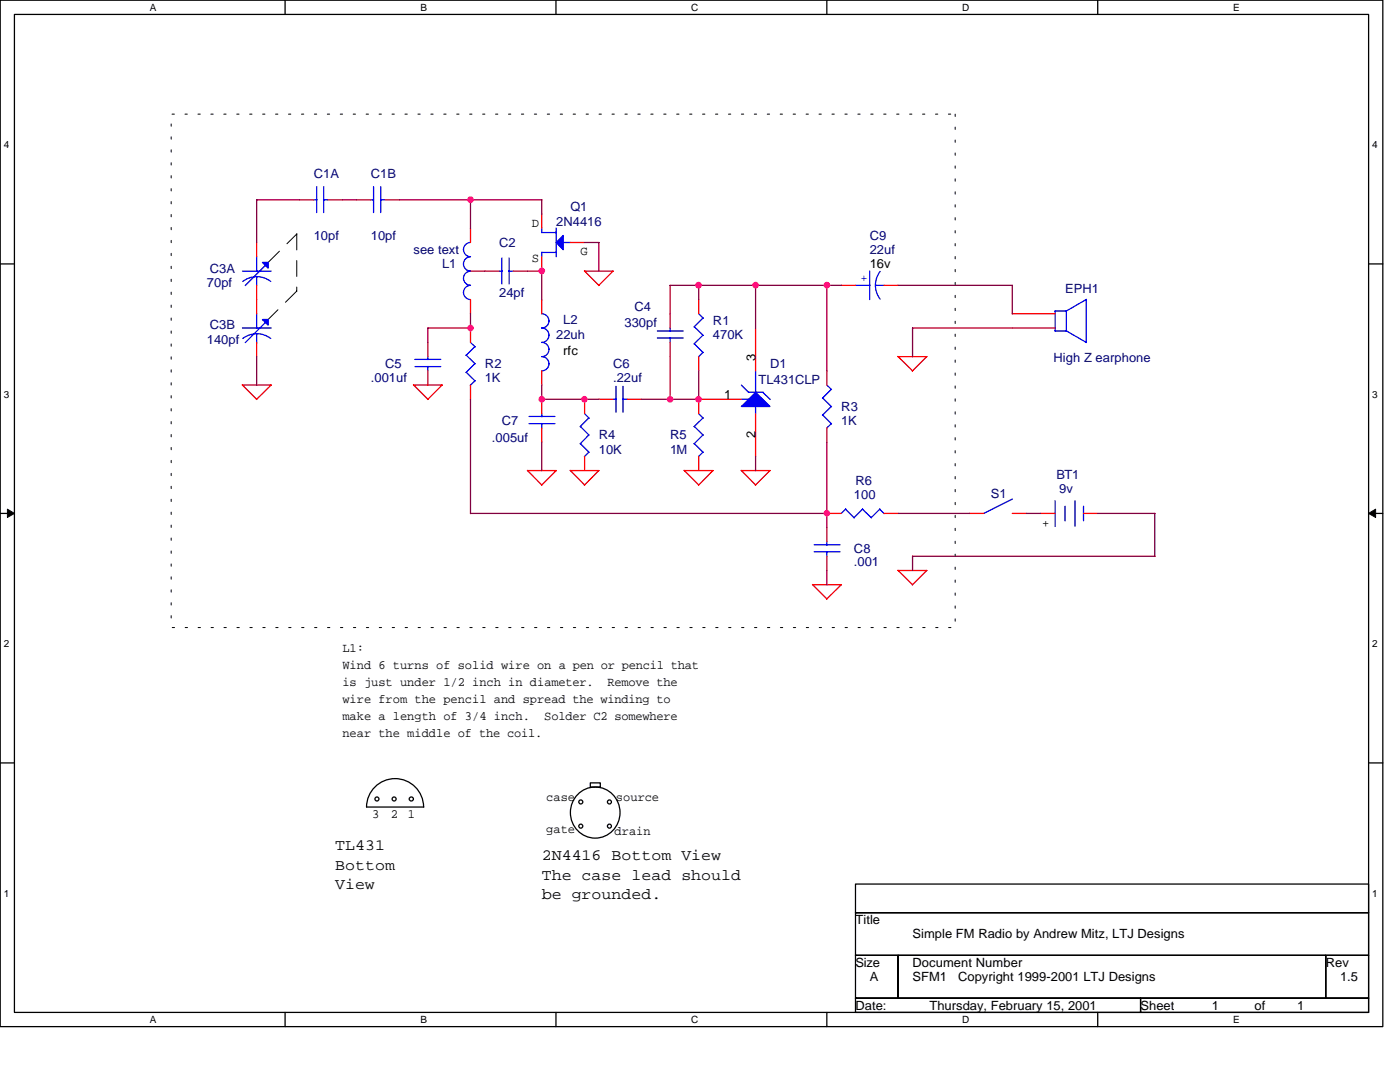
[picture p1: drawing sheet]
<svg xmlns="http://www.w3.org/2000/svg" width="279mm" height="216mm" viewBox="0 0 279 216" stroke-linecap="round" stroke-linejoin="round" font-family="sans-serif">
<path d="M0 0h276v204.9h-276zM2.9 2.9h270.2v199.1h-270.2z" fill="none" stroke="#000" stroke-width=".25"/>
<g fill="#fff">
<path d="M29.9 .3h1.3v2.3h-1.3z"/>
<path d="M29.9 202.3h1.3v2.3h-1.3z"/>
</g>
<path d="M56.9 0v2.9M56.9 202v2.9" fill="none" stroke="#000" stroke-width=".25"/>
<g fill="#fff">
<path d="M83.9 .3h1.3v2.3h-1.3z"/>
<path d="M83.9 202.3h1.3v2.3h-1.3z"/>
</g>
<path d="M111 0v2.9M111 202v2.9" fill="none" stroke="#000" stroke-width=".25"/>
<g fill="#fff">
<path d="M138 .3h1.4v2.3h-1.4z"/>
<path d="M138 202.3h1.4v2.3h-1.4z"/>
</g>
<path d="M165 0v2.9M165 202v2.9" fill="none" stroke="#000" stroke-width=".25"/>
<g fill="#fff">
<path d="M192 .3h1.5v2.3h-1.5z"/>
<path d="M192 202.3h1.5v2.3h-1.5z"/>
</g>
<path d="M219.1 0v2.9M219.1 202v2.9" fill="none" stroke="#000" stroke-width=".25"/>
<g fill="#fff">
<path d="M246.1 .3h1.3v2.3h-1.3z"/>
<path d="M246.1 202.3h1.3v2.3h-1.3z"/>
<path d="M.8 27.8h1.1v2.2h-1.1z"/>
<path d="M273.9 27.8h1.1v2.2h-1.1z"/>
<path d="M.8 77.6h1.1v2.2h-1.1z"/>
<path d="M273.9 77.6h1.1v2.2h-1.1z"/>
</g>
<path d="M0 52.7h2.9M273.1 52.7h2.9" fill="none" stroke="#000" stroke-width=".25"/>
<g fill="#fff">
<path d="M.8 127.3h1.1v2.3h-1.1z"/>
<path d="M273.9 127.3h1.1v2.3h-1.1z"/>
</g>
<path d="M0 102.4h2.9M273.1 102.4h2.9" fill="none" stroke="#000" stroke-width=".25"/>
<g fill="#000" stroke="#000" stroke-width=".2">
<path d="M1.5 101.6l1.4 .8-1.4 .9z" fill-rule="evenodd"/>
<path d="M273.1 102.4l1.4-.8v1.7z" fill-rule="evenodd"/>
</g>
<g fill="#fff">
<path d="M.8 177.1h1.1v2.3h-1.1z"/>
<path d="M273.9 177.1h1.1v2.3h-1.1z"/>
</g>
<g fill="none" stroke="#000" stroke-width=".25">
<path d="M0 152.2h2.9M115.6 158.2a5 5 0 0 1 7.3 1.1 5 5 0 0 1-1.6 7.2 5.1 5.1 0 0 1-6.6-1.5 5.1 5.1 0 0 1 .9-6.8zM117.8 156.2h2v.9h-2zM273.1 152.2h2.9M84.5 161a5.7 5.7 0 0 0-5.7-5.6 5.7 5.7 0 0 0-5.6 5.6h11.4M170.7 176.4h102.4v5.7h-102.4zM170.7 182.1h102.4v8.5h-102.4zM170.7 190.6h8.5v8.6h-8.5zM170.7 199.2h56.9v2.8h-56.9zM179.2 190.6h85.4v8.6h-85.4zM227.6 199.2h45.5v2.8h-45.5zM264.6 190.6h8.5v8.6h-8.5z"/>
<circle cx="75.2" cy="159.4" r=".4"/>
<circle cx="78.7" cy="159.4" r=".4"/>
<circle cx="82.1" cy="159.4" r=".41"/>
<circle cx="115.9" cy="160" r=".4"/>
<circle cx="115.9" cy="164.8" r=".4"/>
<circle cx="121.6" cy="160" r=".4"/>
<circle cx="121.6" cy="164.8" r=".4"/>
</g>
<path d="M53.5 52.4l5.8-5.7M59.2 46.7v11.4M59.2 58.1l-5.7 5.7" fill="none" stroke="#000" stroke-width=".2" stroke-dasharray="3.2 2.1"/>
<path d="M34.2 22.8h156.4v102.4h-156.4z" fill="none" stroke="#000" stroke-width=".2" stroke-dasharray=".5 2.1"/>
<g fill="none" stroke="#f00" stroke-width=".25">
<path d="M59.8 39.9h2.8M65.4 39.9h2.9M71.2 39.9h2.8M76.8 39.9h2.9M51.2 48.4v2.8M51.2 56.9v5.7M93.9 45.6v2.8M93.9 59.8v2.8M96.8 54.1h2.8M102.4 54.1h2.9M108.1 42.7v2.9M108.1 51.2v2.9"/>
<path d="M108.1 59.8v2.8M113.8 48.4h2.9M122.3 54.1l-2.8 2.9M122.4 54.1h-5.7l2.8 2.8M139.4 59.8v2.8M167.9 56.9h2.8M176.4 56.9h2.8M48.3 76.8l2.9 2.9M48.4 76.8h5.7M51.2 68.3v2.9M54.1 76.8l-2.9 2.9M82.5 76.8l2.9 2.9"/>
<path d="M82.5 76.8h5.8M85.4 68.3v2.9M85.4 74v2.8M88.2 76.8l-2.9 2.9M93.9 65.4v2.9M93.9 76.8v2.9M108.1 74v2.8M108.1 79.7v2.8M116.7 79.7v2.8M119.5 79.7h2.8M125.2 79.7h2.9M133.7 62.6v2.8"/>
<path d="M133.7 68.3v2.9M139.4 71.2v2.8M148 79.7h-8.6v2.8M150.8 65.4v8.6M165 74v2.8M179.2 71.1l2.9 2.9M179.2 71.2h5.8M185 71.2l-2.9 2.8M202 62.6h8.6M202 65.4h8.6M105.2 93.9l2.9 2.9M105.3 93.9h5.7"/>
<path d="M108.1 85.4v2.8M111 93.9l-2.9 2.9M113.8 93.9l2.8 2.9 2.9-2.9M113.8 93.9h5.7M116.7 91.1v2.8M136.5 93.9l2.9 2.9M136.6 93.9h5.7M139.4 91.1v2.8M142.3 93.9l-2.9 2.9M147.9 93.9l2.9 2.9M148 93.9h5.7M150.8 82.5v8.6"/>
<path d="M153.7 93.9l-3 2.9M165 85.4v2.8M162.1 116.6l2.9 2.9M162.2 116.7h5.7M165 105.3v2.8M165 111v2.8M165 102.4h2.9M167.9 116.7l-2.9 2.8M176.4 102.4h2.8M179.2 113.8l2.9 2.9M179.2 113.8h5.8M185 113.8l-2.9 2.9"/>
<path d="M193.5 102.4h2.8M202 102.4h2.9M207.7 102.4h2.9M216.2 102.4h2.9"/>
</g>
<g fill="#00f" stroke="#00f" stroke-width=".25">
<path d="M112.4 47v2.8l-1.4-1.4z" fill-rule="evenodd"/>
<path d="M52.4 52.4h1.1v1.1z" fill-rule="evenodd"/>
<path d="M52.4 63.8h1.1v1.1z" fill-rule="evenodd"/>
<path d="M148 81.1l2.8-2.8 2.9 2.8z" fill-rule="evenodd"/>
</g>
<g fill="none" stroke="#00f" stroke-width=".25">
<path d="M62.6 39.9h.6M63.2 37.3v5.1M64.6 39.9h.8M64.6 37.3v5.1M74 39.9h.6M74.5 37.3v5.1M75.9 39.9h.9M76 37.3v5.1M48.4 54.1h5.7M48.4 56.2a4.5 4.5 0 0 1 5.6 0M51.2 51.2v2.9M51.2 55.2v1.8"/>
<path d="M53 53l-4.1 4M93.9 48.4a1.42 1.42 0 0 0-1.4 1.4 1.42 1.42 0 0 0 1.4 1.4 1.44 1.44 0 0 0-1.4 1.5 1.44 1.44 0 0 0 1.4 1.4 1.42 1.42 0 0 0-1.4 1.4 1.42 1.42 0 0 0 1.4 1.4 1.42 1.42 0 0 0-1.4 1.5 1.42 1.42 0 0 0 1.4 1.4M99.6 54.1h.6M100.2 51.5v5.1M101.6 54.1h.8M101.6 51.5v5.1M108.1 46.4h2.9M108.1 45.5v.9M108.1 50.3v.9M108.1 50.4h2.9M111 45.5v5.7M112.4 48.4h1.5"/>
<path d="M170.7 56.9h2.9M173.6 54.1v5.7M174.7 56.9h1.7M175.6 54.2a4.6 4.6 0 0 0 .1 5.5M216.8 59.8v8.6M216.8 59.7l-4 2.4h-2.3l.1 4 2.3-.1M48.4 65.4h5.7M48.5 67.5a4.6 4.6 0 0 1 5.5 0M51.2 62.6v2.9M51.2 66.6v1.8M53 64.3l-4.1 4.1M82.8 73.2h5.2"/>
<path d="M82.8 71.7h5.2M85.4 71.2v.6M85.4 73.1v.9M93 70.9l1.8 1.7M93 74.3l1.8 1.7M93.9 68.3l.9 .9M94.8 69.2l-1.8 1.7M94.8 72.6l-1.8 1.7M94.8 76l-.9 .9M108.1 62.6a1.42 1.42 0 0 1 1.5 1.4 1.42 1.42 0 0 1-1.5 1.4 1.44 1.44 0 0 1 1.5 1.5 1.44 1.44 0 0 1-1.5 1.4 1.42 1.42 0 0 1 1.5 1.4 1.42 1.42 0 0 1-1.5 1.5 1.42 1.42 0 0 1 1.5 1.4 1.42 1.42 0 0 1-1.5 1.4M122.3 79.7h.7M122.9 77.1v5.2"/>
<path d="M124.3 79.7h.9M124.3 77.1v5.2M131.2 66h5.2M131.2 67.4h5.2M133.7 65.4v.7M133.7 67.4v.9M138.6 65.2l1.7 1.7M138.6 68.6l1.7 1.8M139.4 62.6l.9 .9M140.3 63.5l-1.8 1.7M140.3 66.9l-1.8 1.7M140.3 70.3l-.9 .9"/>
<path d="M148 76.8l1.4 1.5M148 79.7h1.4M149.4 78.3h2.9M150.8 74v4.3M152.2 78.3l1.5 1.4M164.2 79.4l1.7 1.8M165 76.8l.9 .9M165.9 77.7l-1.8 1.8M212.8 66l4 2.3M212.8 62v4M105.6 84.5h5.1M105.6 83.1h5.1"/>
<path d="M108.1 82.5v.6M108.1 84.5v.9M115.8 85.1l1.8 1.7M115.8 88.5l1.8 1.8M116.7 82.5l.9 .9M117.5 83.4l-1.7 1.7M117.5 86.8l-1.7 1.8M117.5 90.2l-.9 .9M138.6 85.1l1.7 1.7M138.6 88.5l1.7 1.8M139.4 82.5l.9 .9M140.3 83.4l-1.8 1.7"/>
<path d="M140.3 86.8l-1.8 1.8M140.3 90.2l-.9 .9M150.8 81.1v1.4M165.9 81.1l-1.8 1.7 1.8 1.8M165.9 84.5l-.9 .9M202.1 99.6l-5.8 2.8M210.6 99.9v5.1M214.5 99.9v5.1M162.5 110.1h5.1M162.5 108.7h5.1M165 108.1v.7M165 110.1v.9"/>
<path d="M168.7 101.6l1.8 1.7M168.8 101.6l-.9 .8M172.1 101.6l1.8 1.7M172.2 101.6l-1.8 1.7M175.6 101.6l.8 .9M175.6 101.6l-1.7 1.7M212.6 101v2.9M216.2 101v2.9"/>
</g>
<g fill="none" stroke="#800040" stroke-width=".25">
<path d="M51.2 39.9h8.6M51.2 39.8v8.6M68.3 39.9h2.9M79.7 39.9h28.5M93.9 39.8v5.8M108.1 39.9v2.9M93.9 54.1h2.9M105.3 54.1h2.9M108.1 54.1v5.7M116.7 48.4h2.8M119.5 48.4v5.7M139.4 56.9v2.9"/>
<path d="M150.8 56.9v8.6M165 56.9v17.1M167.9 56.9h-34.2v5.8M179.2 56.9h22.9M202 56.9v5.8M51.2 71.2v5.7M93.9 62.6v2.9M93.9 79.7v22.8M93.9 65.4h-8.5v3M108.1 76.8v2.9M108.1 79.7h11.4M128.1 79.7h11.4"/>
<path d="M133.7 71.2v8.5M139.4 74v5.7M202.1 65.4h-20v5.8M108.1 88.2v5.7M150.8 91.1v2.8M165 88.2v17.1M93.9 102.4h71.2M165 113.8v2.9M179.2 102.4h14.3M182.1 111v2.8M182.1 111h48.4M204.9 102.4h2.8"/>
<path d="M219.1 102.4h11.4M230.5 102.4v8.6"/>
</g>
<g fill="#f0f" stroke="#f0f" stroke-width=".25">
<circle cx="93.9" cy="39.8" r=".55"/>
<circle cx="108.1" cy="54.1" r=".55"/>
<circle cx="93.9" cy="65.4" r=".55"/>
<circle cx="116.6" cy="79.7" r=".54"/>
<circle cx="108.1" cy="79.7" r=".55"/>
<circle cx="133.7" cy="79.7" r=".55"/>
<circle cx="139.4" cy="79.7" r=".55"/>
<circle cx="139.4" cy="56.9" r=".55"/>
<circle cx="150.8" cy="56.9" r=".55"/>
<circle cx="165" cy="102.4" r=".54"/>
<circle cx="165" cy="56.9" r=".55"/>
</g>
<g font-size="3.1">
<text x="66.9" y="169.6">TL431</text>
<text x="66.9" y="173.5">Bottom</text>
<text x="108.1" y="171.6">2N4416 Bottom View</text>
<text x="66.9" y="177.4">View</text>
<text x="108.1" y="175.5">The case lead should</text>
<text x="108.1" y="179.4">be grounded.</text>
</g>
<g font-size="2.5" fill="#000080">
<text x="62.6" y="35.6">C1A</text>
<text x="74" y="35.6">C1B</text>
<text x="62.6" y="47.8">10pf</text>
<text x="74" y="47.8">10pf</text>
<text x="111" y="45">2N4416</text>
<text x="113.8" y="42.2">Q1</text>
<text x="173.6" y="47.8">C9</text>
<text x="82.6" y="50.7">see text</text>
<text x="88.2" y="53.5">L1</text>
<text x="99.6" y="49.3">C2</text>
<text x="173.6" y="50.7">22uf</text>
<text x="41.3" y="57.2">70pf</text>
<text x="41.9" y="54.4">C3A</text>
<text x="99.6" y="59.2">24pf</text>
<text x="212.6" y="58.4">EPH1</text>
<text x="41.9" y="65.7">C3B</text>
<text x="112.4" y="64.6">L2</text>
<text x="124.6" y="65.2">330pf</text>
<text x="126.6" y="62.1">C4</text>
<text x="142.3" y="64.9">R1</text>
<text x="41.3" y="68.6">140pf</text>
<text x="111" y="67.7">22uh</text>
<text x="142.3" y="67.7">470K</text>
<text x="74" y="76.3">.001uf</text>
<text x="76.8" y="73.4">C5</text>
<text x="96.8" y="73.4">R2</text>
<text x="96.8" y="76.3">1K</text>
<text x="122.3" y="73.4">C6</text>
<text x="122.3" y="76.3">.22uf</text>
<text x="151.4" y="76.6">TL431CLP</text>
<text x="153.7" y="73.4">D1</text>
<text x="210.3" y="72.3">High Z earphone</text>
<text x="167.9" y="82">R3</text>
<text x="98.2" y="88.2">.005uf</text>
<text x="100.2" y="84.8">C7</text>
<text x="119.5" y="87.7">R4</text>
<text x="133.7" y="87.7">R5</text>
<text x="167.9" y="84.8">1K</text>
<text x="119.5" y="90.5">10K</text>
<text x="133.7" y="90.5">1M</text>
<text x="210.8" y="95.6">BT1</text>
<text x="170.4" y="99.6">100</text>
<text x="170.7" y="96.8">R6</text>
<text x="197.7" y="99.3">S1</text>
<text x="211.4" y="98.5">9v</text>
<text x="170.4" y="110.4">C8</text>
<text x="170.4" y="113">.001</text>
</g>
<g font-size="2.5">
<text x="106.1" y="45.4">D</text>
<text x="106.1" y="52.2">S</text>
<text x="115.8" y="50.8">G</text>
<text x="173.6" y="53.5">16v</text>
<text x="112.4" y="70.9">rfc</text>
<text x="150.7" y="72" transform="rotate(-90 150.7 72)">3</text>
<text x="144.5" y="79.6">1</text>
<text x="150.7" y="87.4" transform="rotate(-90 150.7 87.4)">2</text>
<text x="208" y="105.1">+</text>
<text x="68.3" y="130.2">L1:</text>
<text x="68.3" y="133.6">Wind 6 turns of solid wire on a pen or pencil that</text>
<text x="68.3" y="136.9">is just under 1/2 inch in diameter.</text>
<text x="121.2" y="136.9">Remove the</text>
<text x="68.3" y="140.3">wire from the pencil and spread the winding to</text>
<text x="68.3" y="143.7">make a length of 3/4 inch.</text>
<text x="108.6" y="143.7">Solder C2 somewhere</text>
<text x="68.3" y="147.1">near the middle of the coil.</text>
<text x="109" y="159.8">case</text>
<text x="122.9" y="159.8">source</text>
<text x="74.3" y="163.2">3</text>
<text x="78" y="163.2">2</text>
<text x="81.4" y="163.2">1</text>
<text x="109" y="166.3">gate</text>
<text x="122.6" y="166.6">drain</text>
<text x="170.7" y="184.4">Title</text>
<text x="182.1" y="187.2">Simple FM Radio by Andrew Mitz, LTJ Designs</text>
<text x="170.7" y="192.9">Size</text>
<text x="173.6" y="195.7">A</text>
<text x="182.1" y="192.9">Document Number</text>
<text x="182.1" y="195.7">SFM1</text>
<text x="191.2" y="195.7">Copyright 1999-2001 LTJ Designs</text>
<text x="264.6" y="192.9">Rev</text>
<text x="267.4" y="195.7">1.5</text>
<text x="170.7" y="201.5">Date:</text>
<text x="185.5" y="201.5">Thursday, February 15, 2001</text>
<text x="227.6" y="201.5">Sheet</text>
<text x="241.9" y="201.5">1</text>
<text x="250.4" y="201.5">of</text>
<text x="258.9" y="201.5">1</text>
</g>
<text font-size="2.5" fill="#00f" x="173.1" y="56.3" transform="rotate(-90 173.1 56.3)">+</text>
<g font-size="2">
<text x="29.9" y="2.2">A</text>
<text x="83.9" y="2.2">B</text>
<text x="138" y="2.2">C</text>
<text x="192" y="2.2">D</text>
<text x="246.1" y="2.2">E</text>
<text x=".8" y="29.6">4</text>
<text x="273.9" y="29.6">4</text>
<text x=".8" y="79.4">3</text>
<text x="273.9" y="79.4">3</text>
<text x=".8" y="129.2">2</text>
<text x="273.9" y="129.2">2</text>
<text x=".8" y="178.9">1</text>
<text x="273.9" y="178.9">1</text>
<text x="29.9" y="204.1">A</text>
<text x="83.9" y="204.1">B</text>
<text x="138" y="204.1">C</text>
<text x="192" y="204.1">D</text>
<text x="246.1" y="204.1">E</text>
</g>
</svg>
